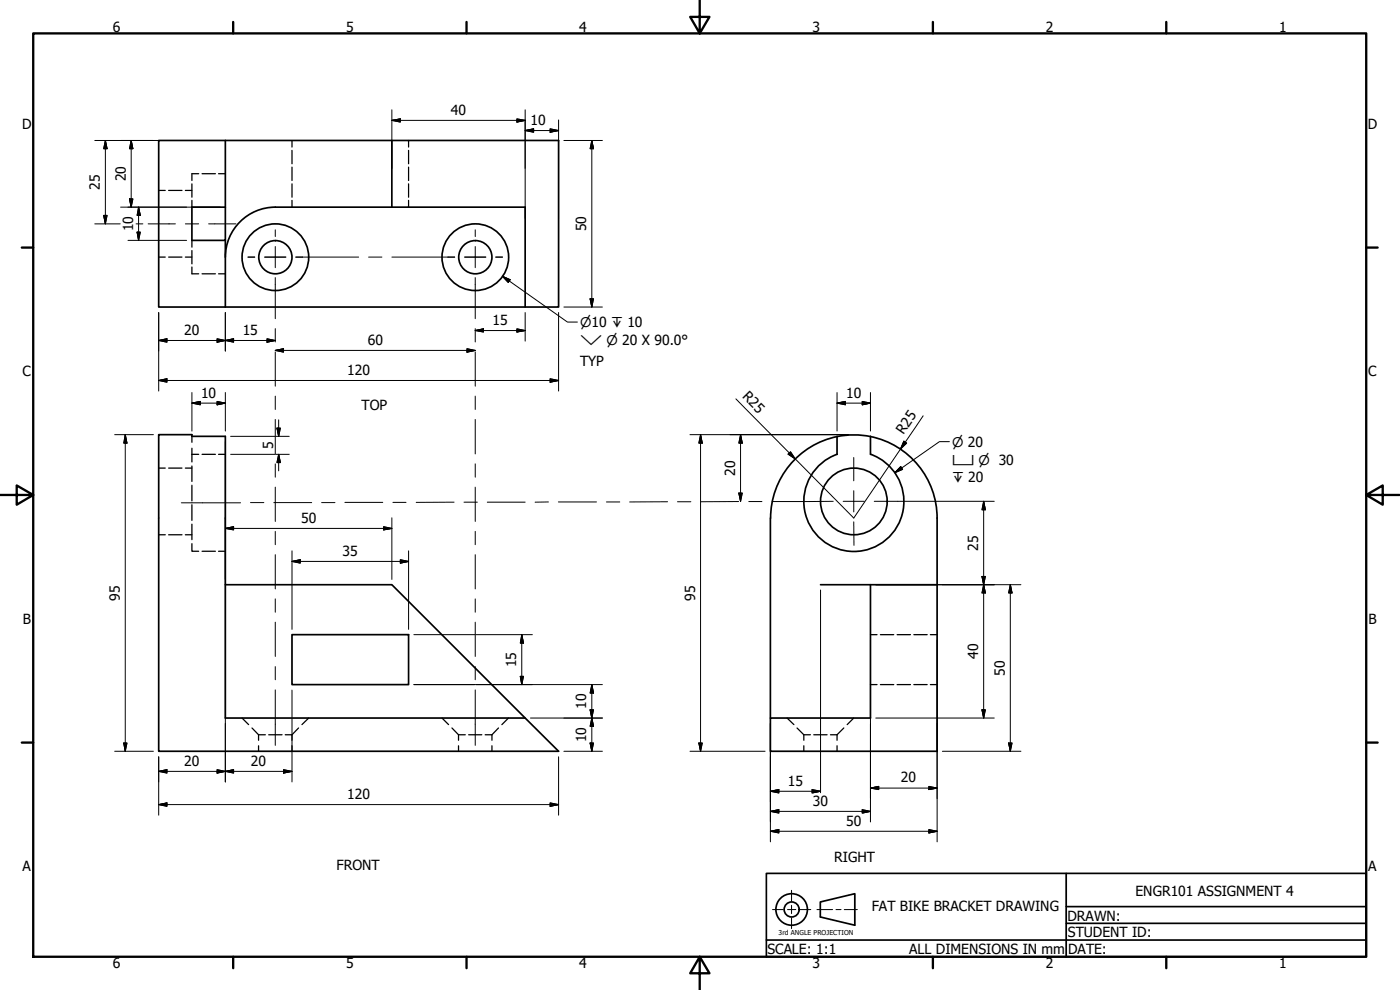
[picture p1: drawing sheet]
<svg xmlns="http://www.w3.org/2000/svg" width="420mm" height="297mm" viewBox="0 0 420 297" stroke-linecap="round" stroke-linejoin="round" font-family="sans-serif">
<!-- layer: Visible (ANSI) -->
<g fill="none" stroke="#000" stroke-width=".51">
<path d="M67.6 42.1h-20v50h20M67.6 42.1h50v20.1h-35M67.6 42.1v20.1M117.6 42.1h50v50h-10v-29.9h-40M57.6 62.2h10v9.9h-10zM67.6 72.1v20M82.6 62.2a15 15 0 0 0-15 15M67.6 92.1h90M82.6 87.2a10 10 0 0 1-8.8-14.7 10 10 0 0 1 17.1-1 10 10 0 0 1-7 15.6l-1.3 .1M251.2 130.9v5.4M261.2 130.9l.1 5.4a15 15 0 0 1 7 23.1 15 15 0 0 1-24.1 0 15 15 0 0 1 7-23.1M67.6 175.4h50l50 50h-120v-95h10v.5h10v84.5h90"/>
<path d="M246.3 175.4h34.9M261.2 175.4v40h-30v10h50v-69.9a25 25 0 0 0-24.9-25 25 25 0 0 0-25 25l-.1 59.9M87.6 190.4h35v15h-35z"/>
<circle cx="82.6" cy="77.2" r="5"/>
<circle cx="142.7" cy="77.2" r="5"/>
<circle cx="142.7" cy="77.2" r="10"/>
<circle cx="256.3" cy="150.4" r="10"/>
</g>
<!-- layer: Hidden (ANSI) -->
<g fill="none" stroke="#000" stroke-width=".38">
<path d="M47.6 57.1h2M50.6 57.1h4M55.6 57.1h2M57.6 55.2v4M59.6 52.1h-2v2.1M60.6 52.1h4M65.6 52.1h2M87.6 42.1v2M87.6 45.1v4M87.6 50.2v4M87.6 55.2v4M122.6 42.1v2"/>
<path d="M122.6 45.1v4M122.6 50.2v4M122.6 55.2v4M47.6 77.1h2M50.6 77.1h4M55.6 77.1h2M57.6 60.1v2.1M57.6 72.1v2.1M57.6 75.2v4M87.6 60.1v2.1M122.6 60.1v2.1M57.6 80.1v2.1h2"/>
<path d="M60.6 82.2h4M65.6 82.2h2M57.6 136.3h2M57.6 130.9v1.8M57.6 134.5v4.1M57.6 139.8v4.6M60.6 136.3h4M65.6 136.3h2M47.6 140.4h2M50.6 140.4h4M55.6 140.4h2M57.6 145.6v4.7"/>
<path d="M57.6 151.4v4.7M57.6 157.3v4.6M47.6 160.5h2M50.6 160.5h4M55.6 160.5h2M57.6 163.1v2.3h2M60.6 165.4h4M65.6 165.4h2M261.2 190.4h2M264.2 190.4h4M269.2 190.4h4M274.3 190.4h4"/>
<path d="M279.2 190.4h2M72.6 215.4l2 2M75.6 218.4l2 2.1M89.6 218.4l-2 2.1M92.6 215.4l-2 2M132.7 215.4l1.9 2M135.6 218.4l2 2.1M149.6 218.4l-2 2.1M152.6 215.4l-2 2M236.2 215.4l2.1 2M239.2 218.4l2 2.1M253.2 218.4l-2 2.1"/>
<path d="M256.2 215.4l-1.9 2M261.2 205.4h2M264.2 205.4h4M269.2 205.4h4M274.3 205.4h4M279.2 205.4h2M77.6 220.5h2M77.6 220.5v1.6M77.6 223.8v1.6M80.6 220.5h4M85.6 220.5h2M87.6 220.5v1.6"/>
<path d="M87.6 223.8v1.6M137.6 220.5h2M137.6 220.5v1.6M137.6 223.8v1.6M140.7 220.5h3.9M145.6 220.5h2M147.6 220.5v1.6M147.6 223.8v1.6M241.2 220.5h2M241.2 220.5v1.6M241.2 223.8v1.6M244.2 220.5h4"/>
<path d="M249.2 220.5h2M251.2 220.5v1.6M251.2 223.8v1.6"/>
</g>
<!-- layer: Border (ANSI) -->
<g fill="none" stroke="#000" stroke-width=".7">
<path d="M10 10h400v277.1h-400zM70 6.6v3.4M140 6.6v3.4M210 0v10l-2.9-4.9h5.8l-2.9 4.9M280 6.6v3.4M350 6.6v3.4M6.5 74.3h3.5M410 74.3h3.4M0 148.5h10l-5-2.8v5.7l5-2.9M410 148.5l5 2.9v-5.7l-5 2.8h10M6.5 222.8h3.5M410 222.8h3.4"/>
<path d="M70 287.1v3.4M140 287.1v3.4M210 287.1l2.9 4.9h-5.8l2.9-4.9v9.9M280 287.1v3.4M350 287.1v3.4"/>
</g>
<!-- layer: Title (ANSI) -->
<path d="M230 262.1h180v25h-180zM320 272h90M320 277h90M320 262.1v25M230 282.1h180" fill="none" stroke="#000" stroke-width=".51"/>
<!-- layer: Center Mark (ANSI) -->
<path d="M74.4 77.1h2.1M79.4 77.1h6.4M88.8 77.1h2M134.4 77.1h2.1M139.4 77.1h6.4M148.8 77.1h2M256.2 137.3v7M256.2 147.2v6.4M256.2 156.6l.1 7" fill="none" stroke="#000" stroke-width=".3"/>
<!-- layer: Dimension (ANSI) -->
<g fill="none" stroke="#000" stroke-width=".3">
<path d="M117.6 36.1l2.5-.4v.9zM117.6 36.1h40M117.6 32.9v17.6M155.1 35.7l2.5 .4-2.5 .5zM157.6 39.2l2.5-.5v1zM157.6 39.2h10M157.6 32.9v32.6M165.1 38.7l2.5 .5-2.5 .5zM167.6 36v29.5M28.4 42.1h37.6M31.6 42.1l.5 2.5h-1zM31.6 42.1v25.1"/>
<path d="M38.9 59.7h1l-.5 2.5zM39.4 42.1l.5 2.5h-1zM39.4 42.1v20.1M169.2 42.1h11.6M177.6 42.1l.5 2.5h-1zM177.6 42.1v50M28.4 67.2h7.7M31.1 64.6h1l-.5 2.6zM36.2 62.2h29.8M38.4 72.1h17.6M40.8 67.2h2.1M41.1 69.6h1l-.5 2.5z"/>
<path d="M41.6 62.2l.5 2.4h-1zM41.6 62.2v9.9M47.6 93.8v23.5M67.6 93.8v11.5M142.6 99.2l2.5-.5v.9zM142.6 99.2h15M155.1 98.7l2.5 .5-2.5 .4zM157.6 93.8v8.5M167.6 93.8v23.5M169.2 92.1h11.6M177.1 89.6h1l-.5 2.5zM47.6 114.2l2.5-.5v1z"/>
<path d="M47.6 102.2l2.5-.6v1.1zM47.6 114.2h120M47.6 102.2h35M57.6 117.8v11.5M65.2 101.6l2.4 .6-2.4 .5zM67.6 102.2l2.5-.6v1.1zM67.6 117.8v11.5M80.1 101.6l2.5 .6-2.5 .5zM82.6 105.1l2.5-.5v1zM82.6 105.1h60M140.1 104.6l2.5 .5-2.5 .5zM165.1 113.7l2.5 .5-2.5 .5z"/>
<path d="M220.9 119.7l35.3 35.7 20.9-30.6M251.2 117.8v11.5M261.2 117.8v11.5M34.4 130.4h11.6M37.6 130.4l.5 2.6h-1zM37.6 130.4v95M57.6 121l2.5-.6v1.1zM57.6 121h10M65.2 120.4l2.4 .6-2.4 .5zM67.6 132.5v18.2M69.2 136.3h13.3M69.2 130.9h13.3"/>
<path d="M82.7 136.3h4.1M82.7 130.9h4.1M83.1 128.4h1l-.5 2.5zM83.6 136.3l.5 2.5h-1zM83.6 126v4.9M83.6 136.3v5M207.1 130.4h47.5M210.2 130.4l.6 2.6h-1.1zM210.2 130.4v95M222.2 130.4l.6 2.6h-1.1zM222.2 130.4v20M237.2 135.6l1.4 2.1-2.1-1.4z"/>
<path d="M251.2 121l2.5-.6v1.1zM251.2 121h10M258.8 120.4l2.4 .6-2.4 .5zM271.3 132.4l.8 .6-1.8 1.7zM67.6 158.5l2.5-.5v1zM67.6 150.9v83.7M67.6 158.5h50M115.1 158l2.5 .5-2.5 .5zM117.6 155.4v18.4M221.7 147.9h1.1l-.6 2.5zM269.4 150.4h29M295.2 150.4l.5 2.6h-1z"/>
<path d="M295.2 150.4v65M87.6 168.5l2.5-.6v1.1zM87.6 168.5h35M87.6 165.3v23.5M120.1 167.9l2.5 .6-2.5 .5zM122.6 165.3v23.5M246.3 177v60.9M262.8 175.4h43.6M294.7 173h1l-.5 2.4zM295.2 175.4l.5 2.5h-1zM303.2 175.4l.5 2.5h-1zM303.2 175.4v50"/>
<path d="M124.2 190.4h18.3M142.7 190.4h17.1M156.6 190.4l.5 2.6h-1zM156.6 190.4v15M261.2 192v54.6M281.2 192v60.6M87.6 207.1v27.5M124.2 205.4h18.3M142.7 205.4h38.1M156.1 202.9h1l-.5 2.5zM159.2 215.4h21.6M177.1 213h1l-.5 2.4z"/>
<path d="M177.6 215.4l.5 2.5h-1zM177.6 205.4l.5 2.5h-1zM177.6 205.4v20M231.2 217v35.6M262.8 215.4h35.6M294.7 213h1l-.5 2.4zM34.4 225.4h11.6M37.1 222.9h1l-.5 2.5zM47.6 231.4l2.5-.5v1.1zM47.6 227.1v17.5M47.6 231.4h40M65.2 230.9l2.4 .5-2.4 .6z"/>
<path d="M67.6 231.4l2.5-.5v1.1zM85.1 230.9l2.5 .5-2.5 .6zM167.6 227.1v17.5M169.2 225.4h11.6M177.1 222.9h1l-.5 2.5zM207.1 225.4h22.5M209.7 222.9h1.1l-.6 2.5zM231.2 237.4l2.5-.5v1zM231.2 237.4h15.1M246.3 237.4l-2.6-.5v1M246.3 237.4l-2.2 .5M261.2 236.5l2.5-.5v.9z"/>
<path d="M261.2 236.5h20M278.8 236l2.4 .5-2.4 .4zM282.8 225.4h23.6M302.7 222.9h1l-.5 2.5zM47.6 241.4l2.5-.5v1zM47.6 241.4h120M165.1 240.9l2.5 .5-2.5 .5zM231.2 249.4l2.5-.5v1zM231.2 243.4l2.5-.5v1.1zM231.2 249.4h50M231.2 243.4h30M261.2 243.4l-2.4-.5v1"/>
<path d="M261.2 243.4l-2.1 .5M278.8 248.9l2.4 .5-2.4 .5z"/>
</g>
<g fill="#000" stroke="#000" stroke-width=".3">
<path d="M117.6 36.1l2.5-.4zM117.6 36.1l2.5-.4v.9zM155.1 36.6l2.5-.5zM155.1 35.7l2.5 .4-2.5 .5zM157.6 39.2l2.5-.5zM157.6 39.2l2.5-.5v1zM165.1 39.7l2.5-.5zM165.1 38.7l2.5 .5-2.5 .5zM31.6 42.1l.5 2.5zM31.6 42.1l.5 2.5h-1zM38.9 59.7l.5 2.5zM38.9 59.7h1l-.5 2.5z"/>
<path d="M39.4 42.1l.5 2.5zM39.4 42.1l.5 2.5h-1zM177.6 42.1l.5 2.5zM177.6 42.1l.5 2.5h-1zM31.1 64.6l.5 2.6zM31.1 64.6h1l-.5 2.6zM41.1 69.6l.5 2.5zM41.1 69.6h1l-.5 2.5zM41.6 62.2l.5 2.4zM41.6 62.2l.5 2.4h-1zM142.6 99.2l2.5-.5zM142.6 99.2l2.5-.5v.9z"/>
<path d="M155.1 99.6l2.5-.4zM155.1 98.7l2.5 .5-2.5 .4zM177.1 89.6l.5 2.5zM177.1 89.6h1l-.5 2.5zM47.6 114.2l2.5-.5zM47.6 114.2l2.5-.5v1zM47.6 102.2l2.5-.6zM47.6 102.2l2.5-.6v1.1zM65.2 102.7l2.4-.5zM65.2 101.6l2.4 .6-2.4 .5zM67.6 102.2l2.5-.6zM67.6 102.2l2.5-.6v1.1z"/>
<path d="M80.1 102.7l2.5-.5zM80.1 101.6l2.5 .6-2.5 .5zM82.6 105.1l2.5-.5zM82.6 105.1l2.5-.5v1zM140.1 105.6l2.5-.5zM140.1 104.6l2.5 .5-2.5 .5zM165.1 114.7l2.5-.5zM165.1 113.7l2.5 .5-2.5 .5zM37.6 130.4l.5 2.6zM37.6 130.4l.5 2.6h-1zM57.6 121l2.5-.6zM57.6 121l2.5-.6v1.1z"/>
<path d="M65.2 121.5l2.4-.5zM65.2 120.4l2.4 .6-2.4 .5zM83.1 128.4l.5 2.5zM83.1 128.4h1l-.5 2.5zM83.6 136.3l.5 2.5zM83.6 136.3l.5 2.5h-1zM210.2 130.4l.6 2.6zM210.2 130.4l.6 2.6h-1.1zM222.2 130.4l.6 2.6zM222.2 130.4l.6 2.6h-1.1zM236.5 136.3l2.1 1.4zM237.2 135.6l1.4 2.1-2.1-1.4z"/>
<path d="M251.2 121l2.5-.6zM251.2 121l2.5-.6v1.1zM258.8 121.5l2.4-.5zM258.8 120.4l2.4 .6-2.4 .5zM271.3 132.4l-1 2.3zM271.3 132.4l.8 .6-1.8 1.7zM67.6 158.5l2.5-.5zM67.6 158.5l2.5-.5v1zM115.1 159l2.5-.5zM115.1 158l2.5 .5-2.5 .5zM221.7 147.9l.5 2.5zM221.7 147.9h1.1l-.6 2.5z"/>
<path d="M295.2 150.4l.5 2.6zM295.2 150.4l.5 2.6h-1zM87.6 168.5l2.5-.6zM87.6 168.5l2.5-.6v1.1zM120.1 169l2.5-.5zM120.1 167.9l2.5 .6-2.5 .5zM294.7 173l.5 2.4zM294.7 173h1l-.5 2.4zM295.2 175.4l.5 2.5zM295.2 175.4l.5 2.5h-1zM303.2 175.4l.5 2.5zM303.2 175.4l.5 2.5h-1z"/>
<path d="M156.6 190.4l.5 2.6zM156.6 190.4l.5 2.6h-1zM156.1 202.9l.5 2.5zM156.1 202.9h1l-.5 2.5zM177.1 213l.5 2.4zM177.1 213h1l-.5 2.4zM177.6 215.4l.5 2.5zM177.6 215.4l.5 2.5h-1zM177.6 205.4l.5 2.5zM177.6 205.4l.5 2.5h-1zM294.7 213l.5 2.4zM294.7 213h1l-.5 2.4z"/>
<path d="M37.1 222.9l.5 2.5zM37.1 222.9h1l-.5 2.5zM47.6 231.4l2.5-.5zM47.6 231.4l2.5-.5v1.1zM65.2 232l2.4-.6zM65.2 230.9l2.4 .5-2.4 .6zM67.6 231.4l2.5-.5zM67.6 231.4l2.5-.5v1.1zM85.1 232l2.5-.6zM85.1 230.9l2.5 .5-2.5 .6zM177.1 222.9l.5 2.5zM177.1 222.9h1l-.5 2.5z"/>
<path d="M209.7 222.9l.5 2.5zM209.7 222.9h1.1l-.6 2.5zM231.2 237.4l2.5-.5zM231.2 237.4l2.5-.5v1zM243.7 237.9l2.6-.5zM243.7 236.9l2.6 .5-2.6 .5zM261.2 236.5l2.5-.5zM261.2 236.5l2.5-.5v.9zM278.8 236.9l2.4-.4zM278.8 236l2.4 .5-2.4 .4zM302.7 222.9l.5 2.5zM302.7 222.9h1l-.5 2.5z"/>
<path d="M47.6 241.4l2.5-.5zM47.6 241.4l2.5-.5v1zM165.1 241.9l2.5-.5zM165.1 240.9l2.5 .5-2.5 .5zM231.2 249.4l2.5-.5zM231.2 249.4l2.5-.5v1zM231.2 243.4l2.5-.5zM231.2 243.4l2.5-.5v1.1zM258.8 244l2.4-.6zM258.8 242.9l2.4 .5-2.4 .6zM278.8 249.9l2.4-.5zM278.8 248.9l2.4 .5-2.4 .5z"/>
</g>
<!-- layer: Centerline (ANSI) -->
<g fill="none" stroke="#000" stroke-width=".3">
<path d="M44.4 67.2h8.2M55.6 67.2h4M62.6 67.2h8.2M74.4 77.1h2.1M79.4 77.1h6.4M82.6 68.9v2.1M82.6 74v6.3M88.8 77.1h18.8M110.6 77.1h4M117.6 77.1h18.9M139.4 77.1h6.4M142.6 68.9v2.1"/>
<path d="M142.6 74v6.3M148.8 77.1h2M82.6 83.3v12.3M82.6 98.6v4M142.6 83.3v12.3M142.6 98.6v4M82.6 105.6v10.3M82.6 118.9v4M142.6 105.6v10.3M142.6 118.9v4M82.6 125.8v10.4M82.6 139.2v4"/>
<path d="M142.6 125.8v10.4M142.6 139.2v4M54.4 150.9h17.8M75.2 150.8h4M82.2 150.8h11.3M82.6 146.2v10.2M82.6 159.4v4M96.5 150.8h4M103.5 150.7h11.4M117.9 150.7h4M136.3 150.7h-11.4M139.3 150.7h4"/>
<path d="M142.6 146.2v10.2M142.6 159.4v4M146.2 150.7h11.4M164.6 150.6l-4 .1M167.6 150.6h11.4M182 150.6h4M200.3 150.5l-11.3 .1M203.3 150.5h4M221.7 150.5h-11.4M224.7 150.5h4M250.1 150.4l-18.4 .1M253 150.4h6.4"/>
<path d="M262.4 150.4h7M82.6 166.4v10.3M82.6 179.7v4M142.6 166.4v10.3M142.6 179.7v4M82.6 186.7v10.3M142.6 186.7v10.3M82.6 200v3.9M82.6 207v16.6M142.6 200v3.9M142.6 207v16.6"/>
</g>
<!-- layer: Symbol (ANSI) -->
<path d="M150.8 82.9l2.3 1-.6 .9zM150.8 82.9l19.5 13.7h3M284.9 132.5h-3l-13.4 9.3M270.3 140l.6 .8-2.4 1z" fill="none" stroke="#000" stroke-width=".3"/>
<path d="M150.8 82.9l2.3 1zM150.8 82.9l2.3 1-.6 .9zM270.3 140l-1.8 1.8zM270.3 140l.6 .8-2.4 1z" fill="#000" stroke="#000" stroke-width=".3"/>
<!-- layer: Sketch Geometry (ANSI) -->
<path d="M231.8 272.9h3.3M236.3 272.9h2.5M237.6 267.1v3.3M237.6 271.6v2.5M237.6 275.4v3.2M240.1 272.9h3.2M245.2 272.9h4.7M250.9 272.9h1.5M253.4 272.9h3.9" fill="none" stroke="#000" stroke-width=".3"/>
<g fill="none" stroke="#000" stroke-width=".51">
<path d="M246.2 270.6l10.3-2.5v9.5l-10.3-2.5z"/>
<circle cx="237.6" cy="272.9" r="4.7"/>
<circle cx="237.6" cy="272.9" r="2.25"/>
</g>
<g font-size="4.2">
<text x="33.8" y="9.6">6</text>
<text x="103.9" y="9.6">5</text>
<text x="173.9" y="9.6">4</text>
<text x="243.8" y="9.6">3</text>
<text x="313.9" y="9.6">2</text>
<text x="383.9" y="9.6">1</text>
<text x="135.3" y="34.5">40</text>
<text x="6.7" y="38.7">D</text>
<text x="159.3" y="37.5">10</text>
<text x="410.5" y="38.7">D</text>
<text x="30" y="56.9" transform="rotate(-90 30 56.9)">25</text>
<text x="37.7" y="54.4" transform="rotate(-90 37.7 54.4)">20</text>
<text x="39.9" y="69.5" transform="rotate(-90 39.9 69.5)">10</text>
<text x="176" y="69.5" transform="rotate(-90 176 69.5)">50</text>
<text x="55.3" y="100.5">20</text>
<text x="72.8" y="100.5">15</text>
<text x="147.8" y="97.5">15</text>
<text x="110.4" y="103.5">60</text>
<text x="6.8" y="113">C</text>
<text x="104.2" y="112.5">120</text>
<text x="174.1" y="109.9">TYP</text>
<text x="410.7" y="113">C</text>
<text x="60.3" y="119.3">10</text>
<text x="222.6" y="119.1" transform="rotate(45 222.6 119.1)">R25</text>
<text x="253.9" y="119.3">10</text>
<text x="108.5" y="123.1">TOP</text>
<text x="271.1" y="130.5" transform="rotate(-56 271.1 130.5)">R25</text>
<text x="82" y="134.7" transform="rotate(-90 82 134.7)">5</text>
<text x="220.6" y="142.7" transform="rotate(-90 220.6 142.7)">20</text>
<text x="90.4" y="156.8">50</text>
<text x="102.8" y="166.8">35</text>
<text x="293.6" y="165.2" transform="rotate(-90 293.6 165.2)">25</text>
<text x="35.9" y="180.2" transform="rotate(-90 35.9 180.2)">95</text>
<text x="208.6" y="180.2" transform="rotate(-90 208.6 180.2)">95</text>
<text x="6.9" y="187.2">B</text>
<text x="410.7" y="187.2">B</text>
<text x="293.6" y="197.7" transform="rotate(-90 293.6 197.7)">40</text>
<text x="154.9" y="200.2" transform="rotate(-90 154.9 200.2)">15</text>
<text x="301.6" y="202.7" transform="rotate(-90 301.6 202.7)">50</text>
<text x="176" y="212.7" transform="rotate(-90 176 212.7)">10</text>
<text x="176" y="222.7" transform="rotate(-90 176 222.7)">10</text>
<text x="55.3" y="229.8">20</text>
<text x="75.3" y="229.8">20</text>
<text x="104.2" y="239.8">120</text>
<text x="236.5" y="235.8">15</text>
<text x="270.4" y="234.7">20</text>
<text x="244" y="241.8">30</text>
<text x="253.9" y="247.8">50</text>
<text x="6.8" y="261.4">A</text>
<text x="101" y="261.1">FRONT</text>
<text x="250.3" y="258.6">RIGHT</text>
<text x="410.7" y="261.4">A</text>
<text x="340.7" y="268.8">ENGR101 ASSIGNMENT 4</text>
<text x="261.6" y="273.2">FAT BIKE BRACKET DRAWING</text>
<text x="320.4" y="276.3">DRAWN:</text>
<text x="320.5" y="281.1">STUDENT ID:</text>
<text x="230.3" y="286.2">SCALE: 1:1</text>
<text x="272.9" y="286.2">ALL DIMENSIONS IN mm</text>
<text x="320.6" y="286.3">DATE:</text>
<text x="33.8" y="290.5">6</text>
<text x="103.9" y="290.5">5</text>
<text x="173.9" y="290.5">4</text>
<text x="243.8" y="290.5">3</text>
<text x="313.9" y="290.5">2</text>
<text x="383.9" y="290.5">1</text>
</g>
<g font-size="4">
<text x="174.1" y="98.2">⌀10 ↧ 10</text>
<text x="174.1" y="103.5">⌵ ⌀ 20 X 90.0°</text>
<text x="285.8" y="134">⌀ 20</text>
<text x="285.8" y="139.4">⌴ ⌀ 30</text>
<text x="285.8" y="144.7">↧ 20</text>
</g>
<text font-size="2" x="233.7" y="280.4">3rd ANGLE PROJECTION</text>
</svg>
